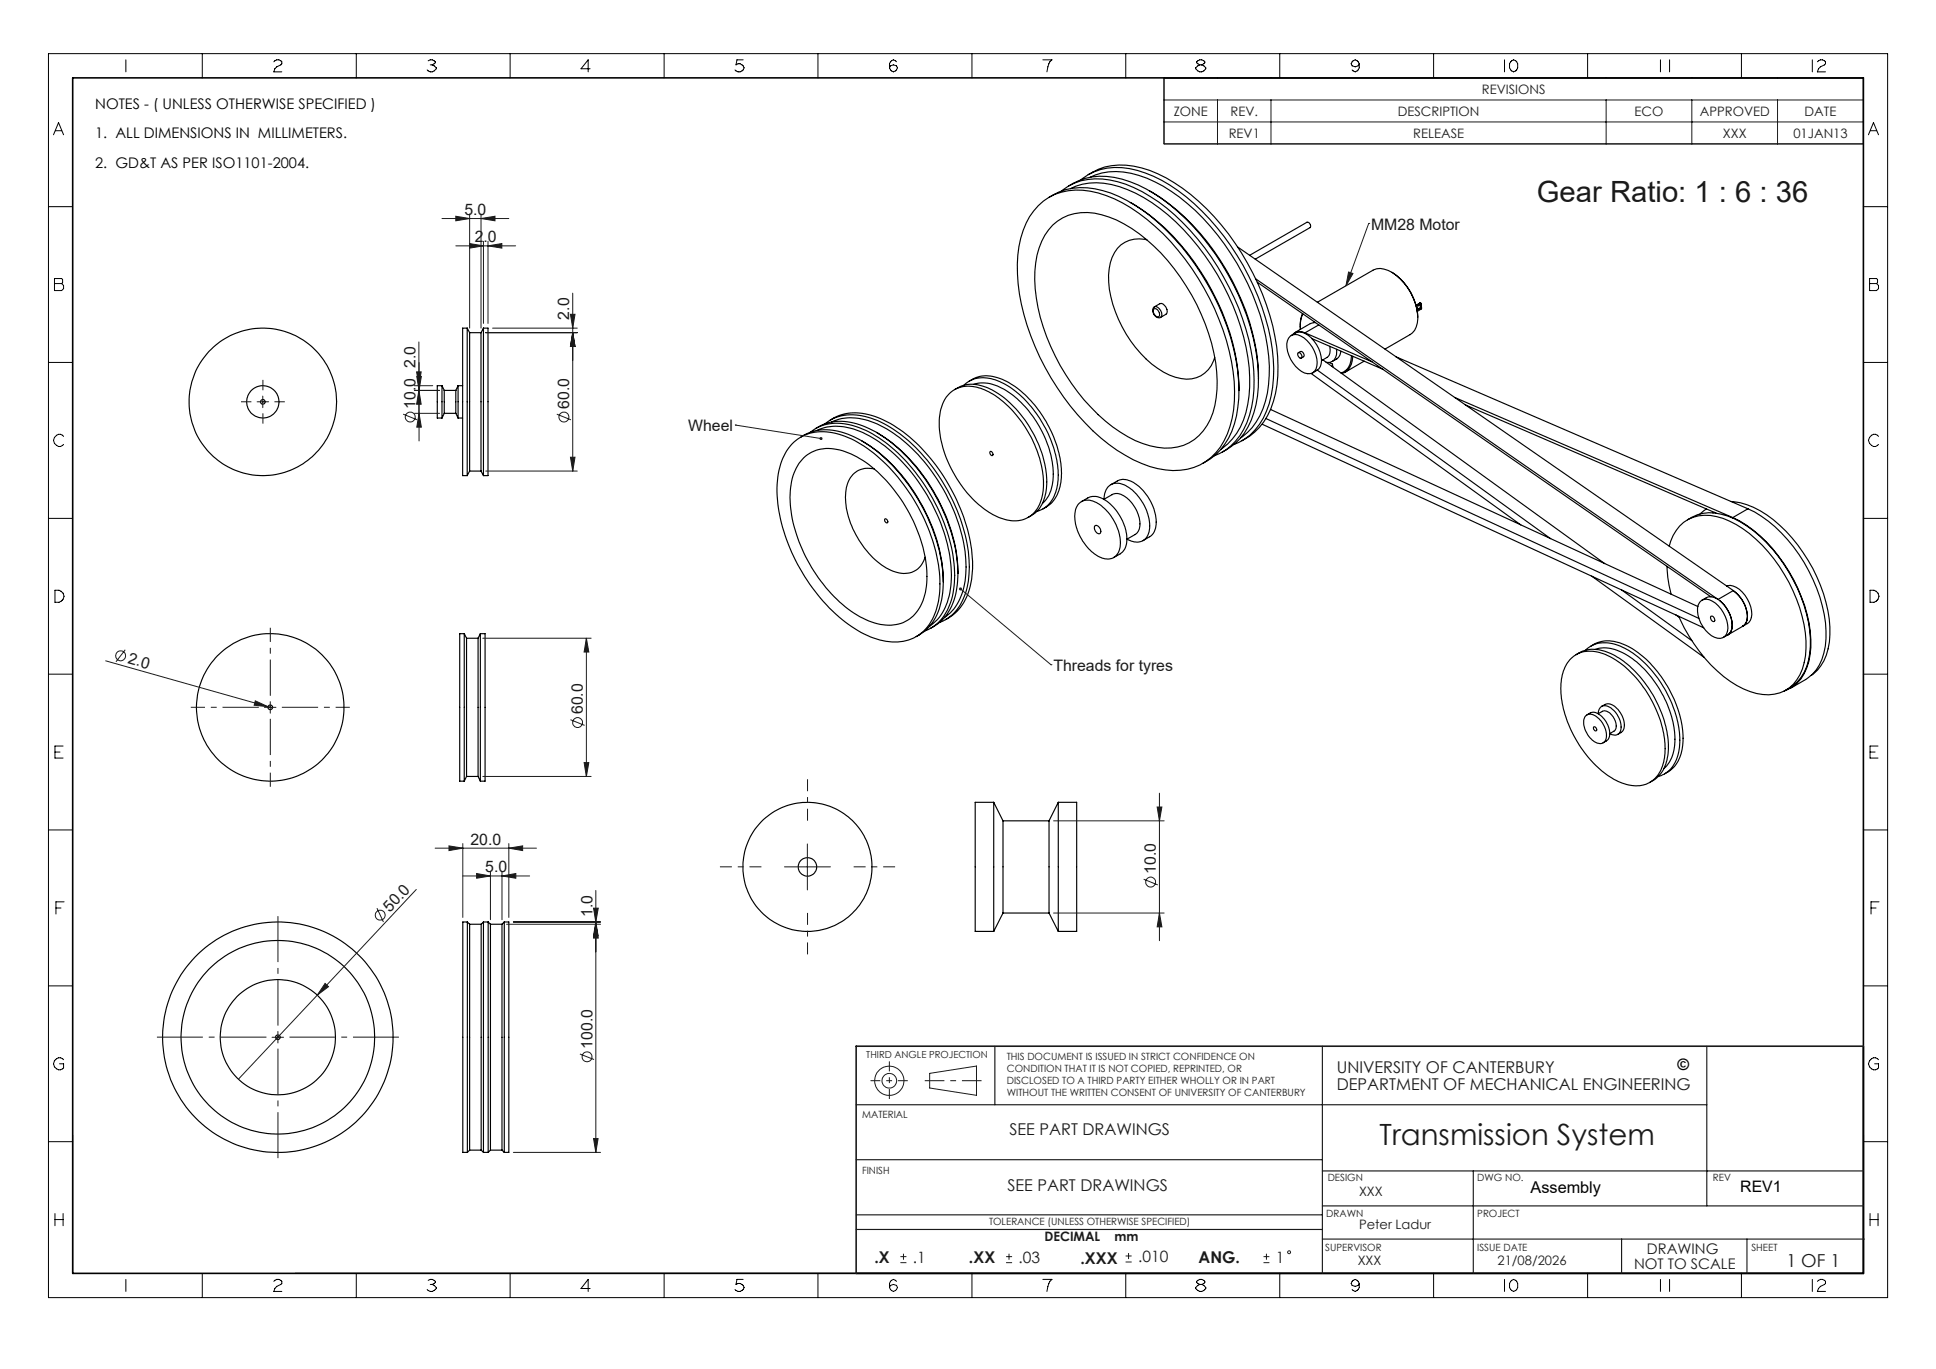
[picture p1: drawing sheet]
<svg xmlns="http://www.w3.org/2000/svg" width="420mm" height="297mm" viewBox="0 0 420 297" stroke-linecap="round" stroke-linejoin="round" font-family="sans-serif">
<g fill="none" stroke="#000" stroke-width=".25">
<path d="M234.5 39a12.8 12.8 0 0 1 12.2-2 36.3 36.3 0 0 1 17.3 12.4 53.3 53.3 0 0 1 12.2 28.5 22.3 22.3 0 0 1-3 14.2 11.4 11.4 0 0 1-5.5 4.3M236.1 37.9a13.7 13.7 0 0 1 11.6-1.5 36.5 36.5 0 0 1 17.3 12.4 53.6 53.6 0 0 1 12.2 28.6 22.1 22.1 0 0 1-3 14.1 12.9 12.9 0 0 1-4.8 4.1M236.5 38.4a14.8 14.8 0 0 1 12.3 .3 41.8 41.8 0 0 1 18.2 16.3 47.2 47.2 0 0 1 8.3 26.5 17.2 17.2 0 0 1-4.7 12.3l-1.5 1.2M225.2 44.6a12.7 12.7 0 0 1 13.1-2.7 33.6 33.6 0 0 1 14 8.8 54.2 54.2 0 0 1 15.5 32.1 22.3 22.3 0 0 1-3 14.2 12.3 12.3 0 0 1-13.7 4.7 34.4 34.4 0 0 1-17.3-11.7 53.9 53.9 0 0 1-12.9-28.4 23.5 23.5 0 0 1 2.4-14.6zM227.6 42.8a13.6 13.6 0 0 1 11.6-1.5 34.1 34.1 0 0 1 15.7 10.6 53.1 53.1 0 0 1 13.8 30.4 21.7 21.7 0 0 1-3 14.1 12.4 12.4 0 0 1-4.8 4.1M228.4 48.8a10.8 10.8 0 0 1 10.6-2.2 29.5 29.5 0 0 1 14.3 9.9 45.2 45.2 0 0 1 10.6 24.2 17.9 17.9 0 0 1-2.8 12.7 10.3 10.3 0 0 1-11.6 3.3 29.9 29.9 0 0 1-14.3-9.9 45.2 45.2 0 0 1-10.6-24.2 17.9 17.9 0 0 1 2.9-12.7zM230.3 41.4a12.1 12.1 0 0 1 10.5-2.4 30.5 30.5 0 0 1 15.7 9.3 55.1 55.1 0 0 1 15.3 29.9 25.1 25.1 0 0 1-2 15 12 12 0 0 1-6.3 5.7M231.8 40.4a13.6 13.6 0 0 1 11.7-1.5 33.2 33.2 0 0 1 14 8.8 54 54 0 0 1 15.4 32.1 22.3 22.3 0 0 1-3 14.2 12.4 12.4 0 0 1-4.7 4.1M232.2 40.9a14.5 14.5 0 0 1 12.4 .2 40.3 40.3 0 0 1 16.8 14.3 50 50 0 0 1 9.7 26.5 19.3 19.3 0 0 1-3.7 13.3l-1.1 1.1-1.4 1.2M245.2 43.9a45.3 45.3 0 0 1 16.6 17.1 46.8 46.8 0 0 1 7 23.7M248.8 52a6.3 6.3 0 0 0-7.9 5 19.1 19.1 0 0 0 1.7 12.3 24 24 0 0 0 11.1 12.1 7.2 7.2 0 0 0 7.7-.5 6.4 6.4 0 0 0 2.1-3.4M249.4 41.4a48.1 48.1 0 0 1 18.9 21.5 44.1 44.1 0 0 1 4.7 19.4"/>
<path d="M268.5 53.6l107.5 74.5M271.1 55.4l12.4-7.2a.78 .78 0 0 1 .7 1.2l-11.9 6.8M301.9 59.1a12.2 12.2 0 0 1 5.7 9.7M101.4 71.2v32M101.4 71.2h-1v32h1M101.4 71.2l.5 1M101.9 72.2v30M101.9 72.2h2.5M104.4 72.2v30M104.9 71.2v32M104.9 71.2h1v32h-1M104.9 71.2l-.5 1"/>
<path d="M250.4 67a1.15 1.15 0 0 1 1 1.7 1.15 1.15 0 0 1-1-1.7zM250.4 66.6a1.42 1.42 0 0 0-.1 1.6 1.42 1.42 0 0 0 1.5 .7M250.4 66.6l1.2-.7a1.52 1.52 0 0 1 1.3 2.3l-1.1 .7M250.4 66.6a1.53 1.53 0 0 1 1.4 2.3M272.4 60.5l100.2 69.5M272.8 61.2l98.4 68.3M279.9 73a2.76 2.76 0 0 1 3.6 .9 6.3 6.3 0 0 1 2 6.1 2.01 2.01 0 0 1-3.2 .6 6.9 6.9 0 0 1-3-6.7zM280.1 72.8a2.72 2.72 0 0 1 3.7 0 7 7 0 0 1 2.8 6 2.48 2.48 0 0 1-1.8 2.1M281.6 76.5a.7 .7 0 0 1 .7 .4 .7 .7 0 0 1-.1 .8l-.5-.3-.2-.5zM281.7 76.5l.4-.2a.76 .76 0 0 1 .7 1.1l-.5 .3M282.6 68a6.6 6.6 0 0 0-.5 3.5v-.6a5.1 5.1 0 0 1 .5-2.8M283.1 72.2a2.01 2.01 0 0 0-2.6 .4"/>
<path d="M283.1 72.2l14.5 6.3M283.1 72.2l.1 .2M284.7 73.5l15.3 6.6M285.2 69.8l-.3 .2M285.4 70l-1.1 .2-3.3 1.9M285.8 65.6l12.1-7a3.9 3.9 0 0 1 4.1 .5 12.2 12.2 0 0 1 5.5 11 3.3 3.3 0 0 1-1.6 2.5l-5.4 3.1M286.1 70.5l-3 1.7M287 78.1l61.1 44.2M288.3 78.6l.8 .4v.5l-.2-.1M288.5 75.1a2.17 2.17 0 0 1-.6 2.4l-1.2 .7M289.9 75.8a2.19 2.19 0 0 1-2 2.8h-.2M290.9 76.2a2.45 2.45 0 0 1-1.9 2.2"/>
<path d="M293.2 77.2a3.5 3.5 0 0 1-2.3 3.7M293.5 77.3a3.6 3.6 0 0 1-2.4 3.7M295.9 78.3l-4.1 2.4M302.8 77.4l76.4 33M307.7 66.3l.1-.1a.48 .48 0 0 1 .5 .5 .48 .48 0 0 1-.5 .4l-.3-.3zM307.8 67l-.2 .1M307.8 67l.1 .1M308 66.1l.1 .4-.3 .5M308 65.8h.3M308 65.8l-.8 .4M308 65.8h.2M308.2 65.8l.1 .1 .1 1.1-.9 .6"/>
<path d="M308.2 65.8l-1 .6M95.9 83.7v7M95.9 83.7h-1v7h1M95.9 83.7l.5 1M96.4 84.7v5M96.4 89.7l-.5 1M96.4 89.7h2.5M96.4 84.7h2.5M98.9 84.7v5M98.9 89.7l.5 1M99.4 83.7v7M99.4 83.7h1"/>
<path d="M99.4 90.7h1M99.4 83.7l-.5 1M171.8 96.4a9.6 9.6 0 0 1 10.1-2.2 27.4 27.4 0 0 1 12.9 9.3 39.2 39.2 0 0 1 9.1 22.4 14.8 14.8 0 0 1-3.4 10.9 9.8 9.8 0 0 1-10.3 1.8 29.2 29.2 0 0 1-14-11.1 37.1 37.1 0 0 1-7.6-22.4 13.6 13.6 0 0 1 3.2-8.7zM173.7 94.8a11 11 0 0 1 11-.3 33.7 33.7 0 0 1 14.7 14.2 36.5 36.5 0 0 1 5.2 17.6M174.4 99.3a8.7 8.7 0 0 1 9.6-1.1 27 27 0 0 1 12.4 11.6 28.1 28.1 0 0 1 4.5 18 8.4 8.4 0 0 1-6.5 7.7 13.4 13.4 0 0 1-9.8-2.9 33.6 33.6 0 0 1-13.2-23.9 11.9 11.9 0 0 1 3-9.4zM175.8 93.8a10.1 10.1 0 0 1 10-1.2 29.9 29.9 0 0 1 13.9 11.4 38.5 38.5 0 0 1 7.4 20.8 13.8 13.8 0 0 1-3.8 10.5l-.9 .7-1.8 .9M176.9 93a11 11 0 0 1 11-.3 33 33 0 0 1 14.2 13.3 37.4 37.4 0 0 1 5.7 18.4M177.2 93.4a10.9 10.9 0 0 1 9.3 .2 33.2 33.2 0 0 1 15.1 14.7 32.7 32.7 0 0 1 4.7 18.9 11.4 11.4 0 0 1-4.6 8.6M178.9 92a10.1 10.1 0 0 1 10.1-1.3 30.7 30.7 0 0 1 14.5 12.3 37.5 37.5 0 0 1 6.8 20 13.8 13.8 0 0 1-3.9 10.5l-.9 .7-1.7 .8M180.1 91.2a11.1 11.1 0 0 1 11-.4 34.3 34.3 0 0 1 15.6 16 32.4 32.4 0 0 1 4.1 18.9 11 11 0 0 1-5.7 8.7M180.4 91.6a10.9 10.9 0 0 1 9.3 .1 32.7 32.7 0 0 1 14.6 13.9 34.5 34.5 0 0 1 5.2 19 11.9 11.9 0 0 1-4.6 9.4M186.9 95.6a37.3 37.3 0 0 1 15.8 19.9 32.7 32.7 0 0 1 1.9 10.8"/>
<path d="M190.1 93.8a38.1 38.1 0 0 1 16.3 21.6 30.2 30.2 0 0 1 1.4 9M206.1 85.3a6.8 6.8 0 0 1 7.5-.7 23.2 23.2 0 0 1 11.1 12.5 16.5 16.5 0 0 1 .8 12.3 6 6 0 0 1-7.9 3.2 19.9 19.9 0 0 1-10.3-9.2 21.1 21.1 0 0 1-3.3-14.2l.1-.4a6.9 6.9 0 0 1 2-3.5zM207.1 84.5a7.5 7.5 0 0 1 8.1 .1 24.9 24.9 0 0 1 11.9 20.4 7.7 7.7 0 0 1-3.3 6.8l-.7 .5M209.1 83.6a6.5 6.5 0 0 1 7.3-1 21.6 21.6 0 0 1 10.4 10.4 19.9 19.9 0 0 1 2.5 13 6.3 6.3 0 0 1-4.4 4.9M210.3 82.7a7.5 7.5 0 0 1 8.1 .1 24.5 24.5 0 0 1 11.9 20.9 7.5 7.5 0 0 1-4 6.7M211.2 83.4a8.2 8.2 0 0 1 7.3 1.5 23.4 23.4 0 0 1 10 18.5 7.9 7.9 0 0 1-2.4 5.8M214.8 97.9a.49 .49 0 0 1 .6 .4 .49 .49 0 0 1-.2 .5l-.4-.3zM273.8 92l95.8 44.2M274.6 90.8l93.9 43.4M275.6 88.8l92.7 42.8M284.4 81l45.5 32.9M285.8 80.3l50.6 36.6"/>
<path d="M315.6 86.2l60.3 26.1M317.9 87.8l54.4 23.5M101.9 102.2l-.5 1M101.9 102.2h2.5M104.4 102.2l.5 1M189.7 101.7a4.8 4.8 0 0 0-6.1 4.6 18.4 18.4 0 0 0 5.7 14.7 9.7 9.7 0 0 0 7.7 3.4 4.5 4.5 0 0 0 3.7-3.5M191.9 112.6a.5 .5 0 0 1 .6 .3 .5 .5 0 0 1-.1 .5 .66 .66 0 0 1-.5-.8zM233.9 109.4a3.2 3.2 0 0 1 4.3-.2 10.5 10.5 0 0 1 4.8 9.7 2.8 2.8 0 0 1-4.4 2 10.4 10.4 0 0 1-5.3-10.1zM234.6 108.8l1.4-.8a3.9 3.9 0 0 1 4.4 1 10.6 10.6 0 0 1 4 9.1l-.3 .9-.6 .8-1.9 1.2M237.5 114.2a.95 .95 0 0 1 1 .1 .95 .95 0 0 1 .3 .9 .51 .51 0 0 1-.4 .6 .51 .51 0 0 1-.6-.3l-.3-.6zM239.5 108.3a2.93 2.93 0 0 1 3.2-3.5 8.6 8.6 0 0 1 5.8 5.3 6.8 6.8 0 0 1 .2 6.5 2.99 2.99 0 0 1-4 .5l-.2-.1 1.8-1a3.4 3.4 0 0 0 .7-4.1 6.6 6.6 0 0 0-4.7-4.8l-.9 .1-1.9 1.1M241 105.2l1.4-.9a4.1 4.1 0 0 1 4.6 1.1 10.3 10.3 0 0 1 3.7 9.2l-.4 .9-.5 .7-1.8 1.1"/>
<path d="M362.1 118.5a8 8 0 0 1 10.3-6.4 22.3 22.3 0 0 1 11.2 7.6 34.1 34.1 0 0 1 8.2 19.3 13.1 13.1 0 0 1-2.7 9.4 8.5 8.5 0 0 1-9.4 1.6 25.6 25.6 0 0 1-12.2-10.3 29.8 29.8 0 0 1-3.3-6M366.1 112.8a9.1 9.1 0 0 1 8.7-.9 27.5 27.5 0 0 1 13.2 12.1 29 29 0 0 1 4.6 17.7 9.5 9.5 0 0 1-5.2 8.1M370.2 110.4l-1.4 1.1M371.9 111.2l-.3 .1M375.6 108.8a17.4 17.4 0 0 1 10.5 5.1 34 34 0 0 1 10.9 22.1 13.1 13.1 0 0 1-2.7 9.4l-1.4 1.1M375.9 112.3a30.5 30.5 0 0 1 14.1 15.3 26.4 26.4 0 0 1 2.7 14.5 9.4 9.4 0 0 1-4.8 7.5l-.9 .3M375.9 112.3l.1 .1M379.2 110.4a30.5 30.5 0 0 1 14.1 15.3 26.9 26.9 0 0 1 2.7 14.5 9.7 9.7 0 0 1-4.3 7.2l-3.3 1.9M379.2 110.4l-3.3 1.9M100.7 137.5v32M100.7 137.5h-1v32h1M100.7 137.5l.5 1"/>
<path d="M101.2 138.5v29.9M101.2 138.5h2.5M103.7 138.5v29.9M104.2 137.5v32M104.2 137.5h1v32h-1M104.2 137.5l-.5 1M204.6 126.3a13.8 13.8 0 0 1-3.8 10.5l-2 1.3M207.8 124.4a13.7 13.7 0 0 1-3.8 10.5l-2.1 1.4M345.3 125l24.4 17.7M351.8 128l15.2 11M361.6 122.9a26.5 26.5 0 0 0 .9 6M363.5 133.4l.8 .5"/>
<path d="M368.7 130.7a1.96 1.96 0 0 1 2.8-.3 7 7 0 0 1 3.3 6.6 1.85 1.85 0 0 1-2.9 1.3 6.6 6.6 0 0 1-3.5-7.1zM369.2 130.2a2.77 2.77 0 0 1 3.9 .1 6.6 6.6 0 0 1 2.4 6.8l-.7 .7M371.2 133.7a.71 .71 0 0 1 .7 .4 .71 .71 0 0 1-.1 .8l-.5-.4-.2-.4zM373.1 130.3a7.1 7.1 0 0 1 2.6 6l-.5 1.1-.4 .4M374.6 127.1a3.3 3.3 0 0 1 3.4 1.3 6.1 6.1 0 0 1 1.7 6.2l-.3 .5-1.3 .8M374.8 137.8l-.9 .5M376 128.1a7 7 0 0 1 3 6.4l-.2 .6-.8 .8M376 128.1a7.1 7.1 0 0 1 3 6.3l-.2 .6-.7 .9M376 128.1l-3.3 1.9M378.1 135.9l-3.2 1.8M340.6 143.1a6.7 6.7 0 0 1 8.2-.9 24 24 0 0 1 11.4 14 15.9 15.9 0 0 1 .2 10.8 6 6 0 0 1-8 3 19.5 19.5 0 0 1-9.7-8.3 22.5 22.5 0 0 1-4-14.3 8.9 8.9 0 0 1 1.9-4.3zM341.9 142a7.5 7.5 0 0 1 8.1 0 25 25 0 0 1 11.9 18.9 8.8 8.8 0 0 1-3 8.3l-1 .5"/>
<path d="M343.9 155.4a1.86 1.86 0 0 1 2.8 .4 4.5 4.5 0 0 1 1.5 5 1.7 1.7 0 0 1-2.5-.1 4.7 4.7 0 0 1-1.9-5.2zM344 141.1a6.8 6.8 0 0 1 8-.7 23.5 23.5 0 0 1 10.9 12.9 16.1 16.1 0 0 1 .6 11.8 5.8 5.8 0 0 1-3.7 3.3M344.3 155.1l.7-.4a2.22 2.22 0 0 1 2.6 .9 4.4 4.4 0 0 1 1.3 4.8l-1.1 .7M345.1 140.2a7.5 7.5 0 0 1 8 0 24.7 24.7 0 0 1 11.1 14.4 13.8 13.8 0 0 1-.3 10.8 6.3 6.3 0 0 1-2.8 2.5M345.7 157.7a.5 .5 0 0 1 .6 .3 .5 .5 0 0 1-.1 .6l-.5-.4zM346 140.9a9 9 0 0 1 8.2 2 23.5 23.5 0 0 1 9.2 18 7.6 7.6 0 0 1-2.4 5.8M347.5 153.2l.7-.3a2.2 2.2 0 0 1 2.6 .8 4.4 4.4 0 0 1 1.3 4.8l-1.1 .8M349.2 159.2l.9-.6a2.17 2.17 0 0 0 0-2.9 2.11 2.11 0 0 0-2.5-1.4l-.9 .5a1.53 1.53 0 0 1 .8-1.6 1.53 1.53 0 0 1 1.8 .3 4.9 4.9 0 0 1 2.2 5.3 1.45 1.45 0 0 1-2.2 .4M101.2 168.4l-.5 1.1M101.2 168.4h2.5M103.7 168.4l.5 1.1M215.6 174.1v28"/>
<path d="M215.6 174.1h-4v28h4M215.6 174.1l2 4M217.6 178.1v20M217.6 178.1h10M227.6 178.1v20M229.6 174.1v28M229.6 174.1h4v28h-4M229.6 174.1l-2 4M217.6 198.1l-2 4M217.6 198.1h10M227.6 198.1l2 4M101.4 200v50"/>
<path d="M101.4 200h-1v50h1M101.4 200l.5 .5M101.9 200.5v49M101.9 200.5h2.5M104.4 200.5v49M104.9 200v50M104.9 200h1M104.9 200l-.5 .5M105.9 200v50M105.9 200l.5 .5M106.4 200.5v49M106.4 200.5h2.5"/>
<path d="M108.9 200.5v49M109.4 200v50M109.4 200h1v50h-1M109.4 200l-.5 .5M101.9 249.5l-.5 .5M101.9 249.5h2.5M104.4 249.5l.5 .5M104.9 250h1M106.4 249.5l-.5 .5M106.4 249.5h2.5M108.9 249.5l.5 .5"/>
<circle cx="57" cy="87.2" r=".5"/>
<circle cx="57" cy="87.2" r="16"/>
<circle cx="57" cy="87.2" r="3.5"/>
<circle cx="58.6" cy="153.5" r="16"/>
<circle cx="58.6" cy="153.5" r=".5"/>
<circle cx="175.2" cy="188.1" r="14"/>
<circle cx="175.2" cy="188.1" r="2"/>
<circle cx="60.3" cy="225" r="25"/>
<circle cx="60.3" cy="225" r="12.5"/>
<circle cx="60.3" cy="225" r="21"/>
<circle cx="60.3" cy="225" r=".5"/>
</g>
<g fill="none" stroke="#191924" stroke-width=".22">
<path d="M252.5 16.9h151.7v14.3h-151.7zM252.5 21.7h151.7M252.5 26.5h151.7M264.1 21.7v9.5M275.7 21.7v9.5M348.4 21.7v9.5M367 21.7v9.5M385.6 21.7v9.5M95.9 47.4h14.5M98.9 46.9l3 .5-3 .5zM98.9 53.3h13M101.9 52.8l3 .5-3 .5z"/>
<path d="M101.9 46.4v24.8M104.4 47.4l3-.5v1zM104.4 46.4v24.8M104.9 52.3v17.9M105.9 53.3l3-.5v1zM105.9 52.3v17.9M292.6 59l.9 .3-1.5 2.7zM296.9 48.5h.1M296.9 48.5l-4.9 13.5M90.9 74.2v21.5M105.4 72.2h19.8M106.9 71.2h18.3"/>
<path d="M123.8 68.2h.9l-.5 3zM124.2 72.2l.5 3h-.9zM124.2 63.6v38.6M55.8 87.2h2.5M57 85.9v2.5M87.5 89.8l3 1.3M89.9 83.7h4M89.9 89.7h5.5M90.4 80.7h1l-.5 3zM90.4 81.7h1l-.5 3zM90.9 84.7l.5 3h-1zM90.9 89.7l.5 3h-1z"/>
<path d="M95.4 84.7h-5.5M120.8 89.8l3.1 1.3M123.8 99.2h.9l-.5 3zM159.5 92.2h.1M159.5 92.2l18.6 2.9M105.4 102.2h19.8M104.7 138.5h23.5M127.2 138.5l.5 3h-1zM127.2 138.5v29.9M208.4 127.8l19.6 16.4M22.9 143.4l35.2 9.9M27.2 141l-2 2.6"/>
<path d="M55.4 152l2.7 1.3-3-.3zM57.4 153.5h2.5M58.1 153.3l1 .3M58.6 152.2v2.5M123.8 156.1l3 1.3M228 144.2h.1M104.7 168.4h23.5M126.7 165.4h1l-.5 3zM228.6 178.1h24M251 175.1h1.1l-.6 3zM251.5 172.1v32M81.8 197l1.4 3"/>
<path d="M90.3 193l-38.6 41.1M94.4 184h22M97.4 183.5l3 .5-3 .5zM100.4 190h14.5M100.4 183v16M103.4 189.5l3 .5-3 .5zM106.4 189v10.5M108.9 190l3-.5v1zM108.9 189v10.5M110.4 184l3-.5v1zM110.4 183v16M128.8 197h1l-.5 3z"/>
<path d="M129.3 193.2v56.8M170.2 188.1h10M175.2 183.1v10M228.6 198.1h24M248.1 190.7l3.1 1.3M251.5 198.1l.6 3h-1.1zM70.5 213.4l.8 .7-2.5 1.8zM109.9 200.5h20.4M111.4 200h18.9M129.3 200l.5 3h-1zM129.3 200.5l.5 3h-1zM59 225h2.5"/>
<path d="M60.3 223.8v2.5M125.8 228.7l3.1 1.2M201.7 232.9l10.1-1.6v6.3l-10.1-1.6zM111.4 250h18.9M128.8 247h1l-.5 3zM195.3 273.9h1.3M195.3 272.6h1.3M196 272v1.3M218.3 273.9h1.3M218.3 272.6h1.3M218.9 272v1.3M244.2 273.8h1.3"/>
<path d="M244.2 272.5h1.3M244.8 271.8v1.4M274.1 273.9h1.3M274.1 272.6h1.3M274.7 272v1.3"/>
<circle cx="89" cy="90.5" r="1.08"/>
<circle cx="122.3" cy="90.5" r="1.08"/>
<circle cx="26.2" cy="142.3" r="1.07"/>
<circle cx="125.3" cy="156.8" r="1.08"/>
<circle cx="82.5" cy="198.5" r="1.07"/>
<circle cx="249.6" cy="191.4" r="1.08"/>
<circle cx="127.4" cy="229.3" r="1.07"/>
<circle cx="192.9" cy="234.5" r="3.2"/>
<circle cx="192.9" cy="234.5" r="1.58"/>
<circle cx="279.7" cy="271.7" r=".32"/>
</g>
<g fill="none" stroke="#000" stroke-width=".22">
<path d="M10.5 11.6h399v269.9h-399zM27.3 13v2.6M43.9 11.6v5.3M59.4 13.4a.92 .92 0 0 1 1-.4 .92 .92 0 0 1 .7 .8l-1.5 1.1-.2 .7h1.7M77.3 11.6v5.3M92.9 13.2a.96 .96 0 0 1 1.5 .4l-.6 .5M93.3 14.1h.5M93.8 14.1l.9 .6a1.11 1.11 0 0 1-.9 .9 1.11 1.11 0 0 1-1.1-.4M110.7 11.6v5.3M128 14.9h-2l1.6-1.9v2.6M144.1 11.6v5.3M161.2 13h-1.3l-.2 1.1a1.08 1.08 0 0 1 1.7 .6 1.11 1.11 0 0 1-.8 .9 1.11 1.11 0 0 1-1.1-.4"/>
<path d="M177.4 11.6v5.3M193.2 14.3l.6-.2 .7 .2a.87 .87 0 0 1-.7 1.3 .87 .87 0 0 1-.6-1.3zM194.5 13.4l-.2-.2a.87 .87 0 0 0-1.3 .6v.9M210.9 11.6v5.3M226.2 13h2a3.4 3.4 0 0 0-1.1 2.6M244.2 11.6v5.3M252.5 16.9h151.7v14.3h-151.7zM260.3 14.1l-.7-.5a.92 .92 0 0 1 .9-.6 .92 .92 0 0 1 .9 .6l-.7 .5M260.3 14.1l-.9 .6a1.11 1.11 0 0 0 1.1 .9 1.11 1.11 0 0 0 1.1-.9l-.9-.6M260.3 14.1h.4M277.6 11.6v5.3M293.3 13.4l.2-.2a.91 .91 0 0 1 1.4 .6l-.3 .5-.6 .2-.7-.2-.2-.5z"/>
<path d="M294.9 13.8v.9a.91 .91 0 0 1-1.4 .7l-.2-.2M311 11.6v5.3M326.4 13v2.6M327.7 13.4l.2-.2a.87 .87 0 0 1 1.3 .6v.9a.87 .87 0 0 1-1.3 .7l-.4-.7v-.9zM344.4 11.6v5.3M360.2 13v2.6M362.2 13v2.6M377.8 11.6v5.3M393.2 13v2.6M394.3 13.4a1.1 1.1 0 0 1 1.7 0v.4l-1.1 .7-.4 .4-.2 .7h1.7M11.6 29.2l1.1-2.6 1.1 2.6M12 28.4h1.4"/>
<path d="M405.3 29.2l1.1-2.6 1.1 2.6M405.8 28.4h1.3M10.5 44.8h5.3M404.2 44.8h5.3M10.5 78.6h5.3M11.8 60.4h1.6l.2 .2v.7l-.2 .2 .4 .4v.7l-.4 .4h-1.6zM11.8 61.5h1.6M404.2 78.6h5.3M405.6 60.4h1.5l.2 .2v.7l-.2 .2 .4 .4v.7l-.4 .4h-1.5zM405.6 61.5h1.5M13.8 94.7a1.29 1.29 0 0 0-2.1 .3 1.29 1.29 0 0 0 1 1.9h.4l.7-.5M407.5 94.7a1.25 1.25 0 0 0-1.9 .1 1.25 1.25 0 0 0 .4 1.8 .98 .98 0 0 0 1.5-.2"/>
<path d="M10.5 112.5h5.3M404.2 112.5h5.3M11.9 128.1a1.56 1.56 0 0 1 2 1.3 1.57 1.57 0 0 1-2 1.3zM405.7 128.1a1.51 1.51 0 0 1 1.9 1.3 1.55 1.55 0 0 1-1.9 1.3zM10.5 146.3h5.3M404.2 146.3h5.3M11.9 163.2h1.1M13.7 161.9h-1.8v2.6h1.8M405.7 163.2h1.1M407.4 161.9h-1.7v2.6h1.7M10.5 180.1h5.3M12.1 197h1.1"/>
<path d="M13.9 195.6h-1.8v2.7M404.2 180.1h5.3M405.9 197h1.1M407.6 195.6h-1.7v2.7M10.5 213.9h5.3M404.2 213.9h5.3M13.8 229.9a1.26 1.26 0 0 0-1.8 0 1.26 1.26 0 0 0 0 1.8 1.26 1.26 0 0 0 1.8 0v-.9h-.9M407.5 229.9a1.27 1.27 0 0 0-1.8 0 1.27 1.27 0 0 0 0 1.8 1.27 1.27 0 0 0 1.8 0v-.9h-.8M10.5 247.7h5.3M15.8 246.2v30M404.2 247.7h5.3M404.3 246.2v30h-340.3"/>
<path d="M11.9 263.3v2.6M11.9 264.6h1.8M13.7 263.3v2.6M27.3 277.6v2.6M43.9 276.3v5.2M59.4 278a.92 .92 0 0 1 1-.5 .92 .92 0 0 1 .7 .9l-1.1 .7-.4 .4-.2 .7h1.7M77.3 276.3v5.2M92.9 277.8a.95 .95 0 0 1 1.5 .4l-.6 .5M93.3 278.7h.5M93.8 278.7l.9 .6a1.14 1.14 0 0 1-2 .4M110.7 276.3v5.2M128 279.5h-2l1.6-1.9v2.6"/>
<path d="M144.1 276.3v5.2M161.2 277.6h-1.3l-.2 1.1a1.11 1.11 0 0 1 1.7 .6 1.11 1.11 0 0 1-.8 .9 1.11 1.11 0 0 1-1.1-.5M177.4 276.3v5.2M193.2 278.9l.6-.2 .7 .2a.87 .87 0 0 1-.7 1.3 .87 .87 0 0 1-.6-1.3zM194.5 278l-.2-.2a.87 .87 0 0 0-1.3 .6v.9M210.9 276.3v5.2M226.2 277.6h2a3.6 3.6 0 0 0-1.1 2.6M244.2 276.3v5.2M260.3 278.7l-.9 .6a1.12 1.12 0 0 0 1.1 .9 1.12 1.12 0 0 0 1.1-.9l-.4-.4-.5-.2M260.3 278.7h.4M260.3 278.7l-.7-.5a.91 .91 0 0 1 .9-.7 .91 .91 0 0 1 .9 .7l-.7 .5M277.6 276.3v5.2"/>
<path d="M293.3 278l.2-.2a.91 .91 0 0 1 1.4 .6l-.3 .5-.6 .2-.7-.2-.2-.5zM294.9 278.4v.9a.89 .89 0 0 1-.7 .7 .89 .89 0 0 1-.9-.3M311 276.3v5.2M326.4 277.6v2.6M327.7 278l.2-.2a.87 .87 0 0 1 1.3 .6v.9a.88 .88 0 0 1-.8 .9 .88 .88 0 0 1-.9-.9v-.9zM344.4 276.3v5.2M360.2 277.6v2.6M362.2 277.6v2.6M377.8 276.3v5.2M393.2 277.6v2.6M394.3 278a1.1 1.1 0 0 1 1.7 0v.4l-1.1 .7-.4 .4-.2 .7h1.7M405.7 264.6h1.7"/>
<path d="M405.7 263.3v2.6M407.4 263.3v2.6"/>
</g>
<path d="M56.1 153.4h-14.7M58.6 150.9v-14.7M58.6 155.9v14.8M61.1 153.4h14.8" fill="none" stroke="#191924" stroke-width=".22" stroke-dasharray="15.2 1.3 1.3 1.3" stroke-dashoffset="7.4" stroke-linecap="butt"/>
<path d="M175.2 178.1v-9M165.2 188.1h-9M175.2 198.1v9M185.2 188.1h9" fill="none" stroke="#191924" stroke-width=".22" stroke-dasharray="15.2 1.3 1.3 1.3" stroke-dashoffset="12.6" stroke-linecap="butt"/>
<path d="M57.8 225h-23.8M60.3 222.5v-23.7M60.3 227.5v23.8M62.8 225h23.7" fill="none" stroke="#191924" stroke-width=".22" stroke-dasharray="15.2 1.3 1.3 1.3" stroke-dashoffset="5.3" stroke-linecap="butt"/>
<path d="M54.5 87.2h-2.2M57 84.7v-2.3M57 89.7v2.2M59.5 87.2h2.3" fill="none" stroke="#191924" stroke-width=".22" stroke-dasharray="15.2 1.3 1.3 1.3" stroke-linecap="butt"/>
<path d="M200.6 234.5h12.3" fill="none" stroke="#191924" stroke-width=".22" stroke-dasharray="15.2 1.3 1.3 1.3" stroke-dashoffset="11" stroke-linecap="butt"/>
<path d="M188.8 234.5h8.1M192.9 230.3v8.1" fill="none" stroke="#191924" stroke-width=".22" stroke-dasharray="15.2 1.3 1.3 1.3" stroke-dashoffset="13.1" stroke-linecap="butt"/>
<path d="M15.8 16.9h388.4v259.4h-388.4z" fill="none" stroke="#000" stroke-width=".35"/>
<g fill="none" stroke="#191924" stroke-width=".25">
<path d="M185.7 239.7h184.6M215.8 227v12.7M286.9 227v49.3M370.3 227v34.6M185.7 251.6h101.2M286.9 254h117.3M319.6 254v22.3M185.7 263.6h101.2M185.7 266.7h101.2M286.9 261.6h117.3M286.9 268.8h117.6M351.8 268.8v7.5"/>
<path d="M379 268.8v7.5"/>
</g>
<path d="M404.2 227h-218.5v49.3" fill="none" stroke="#191924" stroke-width=".35"/>
<g fill="#191924">
<path d="M55.4 152l2.7 1.3-3-.3z"/>
<path d="M70.5 213.4l.8 .7-2.5 1.8z"/>
<path d="M104.4 47.4l3-.5v1zM98.9 46.9l3 .5-3 .5zM105.9 53.3l3-.5v1zM101.9 52.8l3 .5-3 .5zM108.9 190l3-.5v1zM103.4 189.5l3 .5-3 .5z"/>
<path d="M292.6 59l.9 .3-1.5 2.7zM97.4 183.5l3 .5-3 .5zM110.4 184l3-.5v1zM177.9 94.9l-.1 .1a.33 .33 0 0 0 .2 .4 .33 .33 0 0 0 .4-.2l-.3-.1 .3 .1-.1-.3zM208.2 127.5l.2 .3-.3-.2a.33 .33 0 0 0 .3 .5 .33 .33 0 0 0 .3-.4 .33 .33 0 0 0-.5-.2z"/>
<path d="M90.9 84.7l.5 3h-1zM90.4 80.7h1l-.5 3z"/>
<path d="M251 175.1h1.1l-.6 3zM251.5 198.1l.6 3h-1.1zM123.8 68.2h.9l-.5 3zM124.2 72.2l.5 3h-.9zM124.2 72.2l.5 3h-.9zM123.8 99.2h.9l-.5 3zM90.4 81.7h1l-.5 3zM90.9 89.7l.5 3h-1zM127.2 138.5l.5 3h-1zM126.7 165.4h1l-.5 3zM129.3 200l.5 3h-1zM128.8 247h1l-.5 3zM128.8 197h1l-.5 3zM129.3 200.5l.5 3h-1z"/>
</g>
<g font-size="6.3" fill="#191924">
<text x="333.4" y="43.8">Gear Ratio: 1 : 6 : 36</text>
<text x="299.3" y="248.4">Transmission System</text>
</g>
<text font-size="3.9" fill="#191924" x="387.5" y="274.9">1 OF 1</text>
<g font-size="3.5" fill="#191924">
<text x="290" y="232.9">UNIVERSITY OF CANTERBURY</text>
<text x="290" y="236.4">DEPARTMENT OF MECHANICAL ENGINEERING</text>
<text x="219" y="246.2">SEE PART DRAWINGS</text>
<text x="218.5" y="258.4">SEE PART DRAWINGS</text>
<text x="189.7" y="273.9">.X</text>
<text x="210.2" y="273.9">.XX</text>
<text x="234.4" y="274.2">.XXX</text>
<text x="260" y="273.9">ANG.</text>
</g>
<text font-size="3.5" x="332" y="258.9">Assembly</text>
<g font-size="3.4" fill="#191924">
<text x="100.7" y="46.6">5.0</text>
<text x="103" y="52.5">2.0</text>
<text x="297.4" y="49.8">MM28 Motor</text>
<text x="123.5" y="69.3" transform="rotate(-90 123.5 69.3)">2.0</text>
<text x="90.2" y="88.7" transform="rotate(-90 90.2 88.7)">10.0 2.0</text>
<text x="123.5" y="88.7" transform="rotate(-90 123.5 88.7)">60.0</text>
<text x="149.3" y="93.5">Wheel</text>
<text x="27.6" y="143.8" transform="rotate(16 27.6 143.8)">2.0</text>
<text x="228.5" y="145.5">Threads for tyres</text>
<text x="126.5" y="155" transform="rotate(-90 126.5 155)">60.0</text>
<text x="102.1" y="183.2">20.0</text>
<text x="105.3" y="189.2">5.0</text>
<text x="250.8" y="189.6" transform="rotate(-90 250.8 189.6)">10.0</text>
<text x="84.5" y="198" transform="rotate(-47 84.5 198)">50.0</text>
<text x="128.5" y="198.9" transform="rotate(-90 128.5 198.9)">1.0</text>
<text x="128.5" y="227.5" transform="rotate(-90 128.5 227.5)">100.0</text>
<text x="198" y="273.9">.1</text>
<text x="221" y="273.9">.03</text>
<text x="246.9" y="273.8">.010</text>
<text x="276.8" y="273.9">1</text>
</g>
<g font-size="3.4">
<text x="363.9" y="232.1">©</text>
<text x="377.5" y="258.7">REV1</text>
</g>
<g font-size="3.2">
<text x="20.7" y="23.7">NOTES - ( UNLESS OTHERWISE SPECIFIED )</text>
<text x="20.7" y="30">1. ALL DIMENSIONS IN MILLIMETERS.</text>
<text x="20.7" y="36.4">2. GD&amp;T AS PER ISO1101-2004.</text>
</g>
<g font-size="3.2" fill="#191924">
<text x="354.5" y="275.2">NOT TO SCALE</text>
<text x="357.3" y="272.1">DRAWING</text>
</g>
<g font-size="2.8" fill="#191924">
<text x="321.5" y="20.3">REVISIONS</text>
<text x="254.6" y="25.1">ZONE</text>
<text x="266.6" y="29.9">REV1</text>
<text x="267" y="25.1">REV.</text>
<text x="303.3" y="25.1">DESCRIPTION</text>
<text x="306.6" y="29.9">RELEASE</text>
<text x="354.6" y="25.1">ECO</text>
<text x="368.8" y="25.1">APPROVED</text>
<text x="373.8" y="29.9">XXX</text>
<text x="389.1" y="29.9">01JAN13</text>
<text x="391.5" y="25.1">DATE</text>
<text x="294.8" y="259.5">XXX</text>
<text x="226.6" y="269.3">DECIMAL</text>
<text x="241.8" y="269.3">mm</text>
<text x="294.8" y="266.6">Peter Ladur</text>
<text x="294.5" y="274.4">XXX</text>
<text x="324.9" y="274.5">21/08/2026</text>
</g>
<g font-size="2.2" fill="#191924">
<text x="218.4" y="229.9">THIS DOCUMENT IS ISSUED IN STRICT CONFIDENCE ON</text>
<text x="218.4" y="232.5">CONDITION THAT IT IS NOT COPIED, REPRINTED, OR</text>
<text x="218.4" y="235.2">DISCLOSED TO A THIRD PARTY EITHER WHOLLY OR IN PART</text>
<text x="218.4" y="237.8">WITHOUT THE WRITTEN CONSENT OF UNIVERSITY OF CANTERBURY</text>
<text x="187" y="242.6">MATERIAL</text>
<text x="187" y="254.6">FINISH</text>
<text x="288" y="256.2">DESIGN</text>
<text x="320.5" y="256.2">DWG NO.</text>
<text x="371.6" y="256.2">REV</text>
<text x="214.6" y="265.8">TOLERANCE (UNLESS OTHERWISE SPECIFIED)</text>
<text x="287.7" y="264">DRAWN</text>
<text x="320.5" y="264">PROJECT</text>
<text x="287.5" y="271.4">SUPERVISOR</text>
<text x="320.5" y="271.4">ISSUE DATE</text>
<text x="380" y="271.4">SHEET</text>
</g>
<text font-size="2.1" fill="#191924" x="187.9" y="229.6">THIRD ANGLE PROJECTION</text>
</svg>
